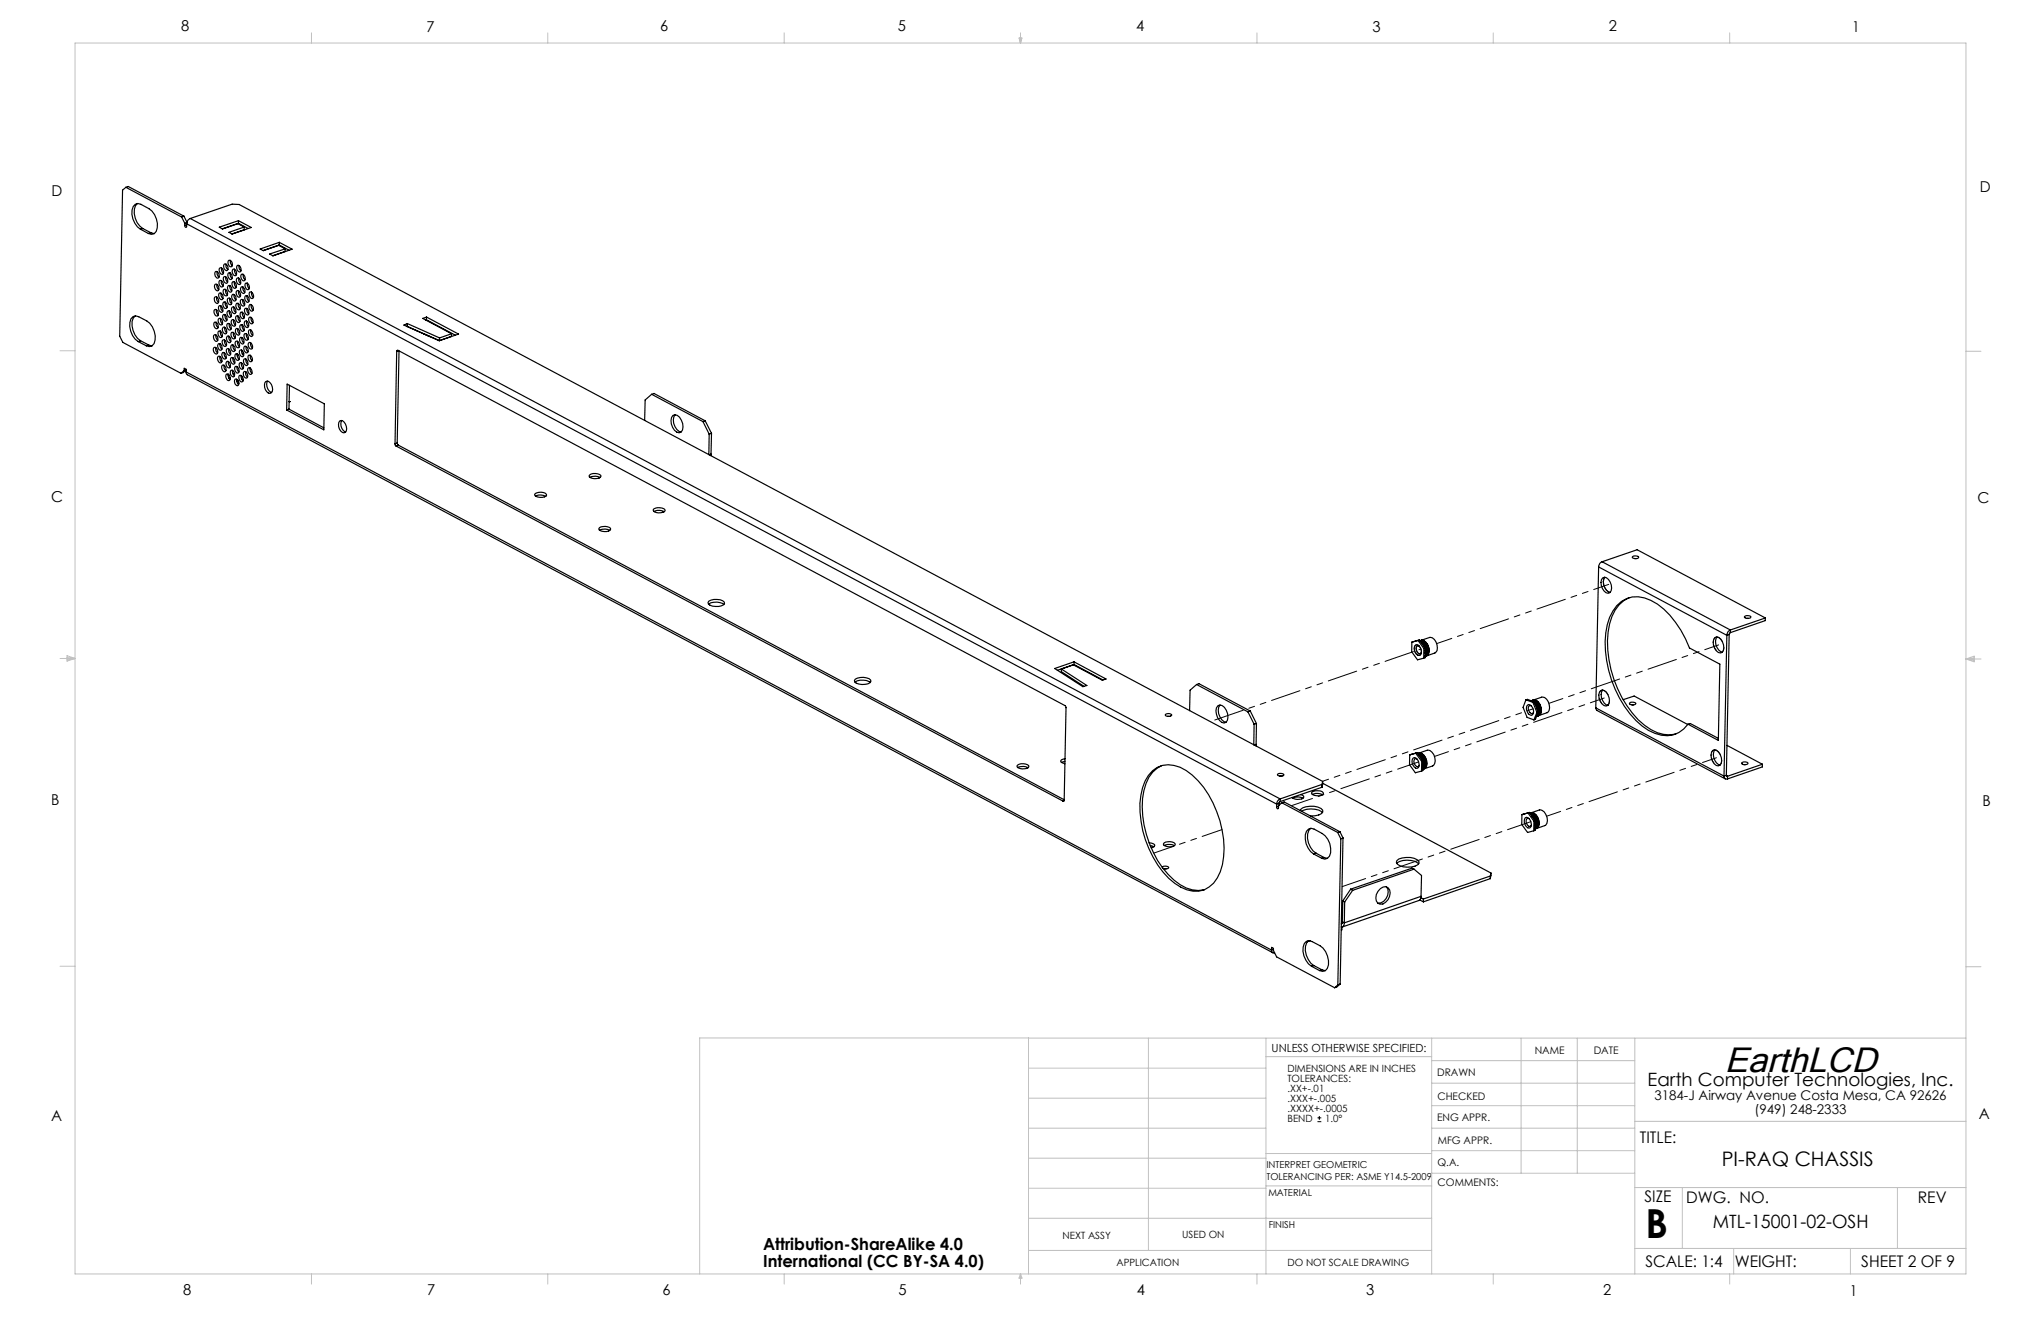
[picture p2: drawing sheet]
<svg xmlns="http://www.w3.org/2000/svg" width="432mm" height="279mm" viewBox="0 0 432 279" stroke-linecap="round" stroke-linejoin="round" font-family="sans-serif">
<path d="M278.7 237.2h.8M278.7 236.4h.8M279.1 236v.9" fill="none" stroke="#000" stroke-width=".21"/>
<g fill="none" stroke="#c0c0c0" stroke-width=".21">
<path d="M15.9 9.1h400v260.4h-400zM65.9 6.9v2.2M115.9 6.9v2.2M165.9 6.9v2.2M215.6 8h.6l-.3 1.1zM215.7 8l.2 1.1M215.9 6.9v2.2M216 8l-.1 1.1M265.9 6.9v2.2M315.9 6.9v2.2M365.9 6.9v2.2M12.7 74.2h3.2"/>
<path d="M415.9 74.3h3.2M12.7 139.3h3.2M14.2 139.1l1.7 .2M14.2 138.7l1.7 .6-1.7 .5zM15.9 139.3l-1.7 .3M415.9 139.4h3.2M415.9 139.4l1.8-.6v1.2zM415.9 139.4l1.8 .3M417.7 139.2l-1.8 .2M12.7 204.4h3.2M217.6 219.6v49.9M243 219.6v44.9"/>
<path d="M267.8 219.6v49.9M302.9 219.6v49.9M321.8 219.6v28.5M333.7 219.6v28.5M345.9 219.6v49.9M415.9 204.5h3.2M415.9 219.6l-267.9-.1v50M217.6 238.6h50.2M217.6 232.3h50.2M217.6 225.9h50.2M267.8 223.5h35.1M302.9 233.9h43"/>
<path d="M302.9 229.1h43M302.9 224.3h43M302.9 238.6h43M345.9 237.2h70M217.6 257.7h85.3M217.6 251.3h50.2M217.6 245h50.2M267.8 250.8h35.1M267.8 244h35.1M302.9 248.1h43M302.9 243.4h43M345.9 251.2h70"/>
<path d="M355.9 251.2v12.9M401.4 251.2v12.9M65.9 269.5v2.1M115.9 269.5v2.1M165.9 269.5v2.1M215.9 269.5v2.1M215.9 269.5l.3 .8h-.6zM217.6 264.5h85.3M265.9 269.5v2.1M315.9 269.5v2.1M345.9 264.1h70M365.9 269.5v2.1"/>
<path d="M366.8 264.1v5.4M391.5 264.1v5.4"/>
</g>
<g fill="none" stroke="#000" stroke-width=".25">
<path d="M26.6 39.6l-.7 .6-.6 30.9 .7 1.3 12.3 6.6M26.6 39.6l11.8 6.3M26.6 39.6l.5-.2 11.8 6.3M29.1 43a2.87 2.87 0 0 0-.5 3.1l.4 1 1.2 1.2M29.7 48.5a4.1 4.1 0 0 1-1.5-4.8l.4-.5 .6-.2a4.7 4.7 0 0 1 4.1 5.2l-.2 .7-.5 .5-.6 .2-.6-.2M29.7 48.5l1.7 .9M30.2 48.3l-.5 .2M30.2 48.3l1.7 .9M31.9 49.2l.7 .2M31.9 49.2l-.5 .2M38.4 45.9l.7 1.3M38.9 45.7l-.5 .2"/>
<path d="M38.9 45.7l.6 1.3M39.1 47.2v.5M39.5 47.6l-.4 .1M39.5 47.3l-.1 .8-.2-.1-.1-.3M39.5 47.3l230.6 122.8M39.5 47.1l-.4 .1M40.3 46.2a1.19 1.19 0 0 0-.8 1.1M40.3 46.2l230.5 122.8M40.3 46.2l8.8-3 1.5 .1 229.2 122M45.6 57.5a.77 .77 0 0 1 .7 .5 .77 .77 0 0 1-.2 .8l-.6-.4-.1-.5zM46 57.5l-.1 .5 .5 .6M46.5 59.3a.78 .78 0 0 1 .7 .6 .78 .78 0 0 1-.2 .8l-.6-.4-.1-.5z"/>
<path d="M46.5 56.7l.2-.1a.84 .84 0 0 1 .3 1.4 .92 .92 0 0 1-.5-1.3zM46.8 59.4v.5l.4 .6M46.9 56.7v.5l.4 .6M47.4 58.6a.77 .77 0 0 1 .8 .5 .77 .77 0 0 1-.3 .8l-.5-.4-.2-.6zM47.4 55.9a.77 .77 0 0 1 .8 .5 .77 .77 0 0 1-.3 .9l-.5-.5-.1-.5zM47.8 58.6v.5l.4 .6M47.8 55.9v.5l.4 .6M48.3 57.7a.77 .77 0 0 1 .8 .6 .77 .77 0 0 1-.3 .8l-.3-.2-.3-.5zM48.4 55.1a.78 .78 0 0 1 .7 .5 .78 .78 0 0 1-.2 .8 .91 .91 0 0 1-.5-1.3zM48.7 57.7l.1 .8 .3 .4M48.8 55.1v.5l.3 .6M49.2 59.6a.78 .78 0 0 1 .7 .5 .78 .78 0 0 1-.2 .9 .96 .96 0 0 1-.5-1.4z"/>
<path d="M49.3 57a.75 .75 0 0 1 .7 .5 .75 .75 0 0 1-.2 .8 .89 .89 0 0 1-.5-1.3zM49.6 59.7l.1 .7 .3 .3M49.6 57v.5l.4 .6M50.2 58.8a.75 .75 0 0 1 .7 .5 .75 .75 0 0 1-.2 .9 .86 .86 0 0 1-.5-1.4zM50.2 56.2a.77 .77 0 0 1 .7 .5 .77 .77 0 0 1-.2 .8l-.4-.2-.2-.5zM50.4 46.7l2.8 1.4-4.1 1.4M50.4 46.7l-4 1.3 .7 .4 3.2-1.1 1.4 .7M50.4 46.7v.5M50.4 47.2l-3.4 1.2M50.4 47.2l2.1 1.1M50.5 58.8v.5l.4 .7M50.6 56.2l.1 .7 .3 .4"/>
<path d="M51.1 58a.77 .77 0 0 1 .7 .5 .77 .77 0 0 1-.2 .9l-.4-.2-.2-.5zM51.5 58v.8l.4 .4M51.7 48l-3.3 1.1 .7 .4M51.7 48l-.1 .6-2.5 .9M52 59.9a.77 .77 0 0 1 .7 .5 .77 .77 0 0 1-.2 .9 .96 .96 0 0 1-.5-1.4zM52.4 59.9v.5l.3 .6M59.1 51.3l2.7 1.4-4.1 1.4-.7-.4 3.3-1.1M59.1 51.3l-4.1 1.4 .7 .3M59.1 51.3v.5M59.1 51.8l-3.4 1.2M59.1 51.8l2 1.1M60.3 52.6l-1.4-.7-3.2 1.1"/>
<path d="M60.3 52.6v.6l-2.6 .9M28.6 66.8a2.66 2.66 0 0 0-.4 3.1l.3 .9 .6 .8 .6 .5M29.2 72.2a4.2 4.2 0 0 1-1.5-4.7l.5-.5 .5-.2a4.5 4.5 0 0 1 3.9 5.9l-.5 .5-.5 .1-.7-.2M29.2 72.2l1.7 .9M29.7 72.1l-.5 .1M29.7 72.1l1.7 .9M31.4 73l.8 .2M31.4 73l-.5 .1M38.9 78.4l.1-.5 .4 .2v.6M38.9 78.4l-.6 .6M39.4 78.7l.2 .5 229.7 122.3M39.4 78.7l229.6 122.2"/>
<path d="M39.4 78.2l-.5 .2M39.4 78.3l-.7 .5-.4 .2M45.3 73.5a.78 .78 0 0 1 .7 1.1l-.1 .2a.83 .83 0 0 1-.6-1.3zM45.3 70.8a.77 .77 0 0 1 .8 .5 .77 .77 0 0 1-.3 .9l-.5-.4a.77 .77 0 0 1 0-1zM45.4 68.2a.78 .78 0 0 1 .7 .5 .78 .78 0 0 1-.2 .8 .91 .91 0 0 1-.5-1.3zM45.4 65.5a.75 .75 0 0 1 .8 .5 .75 .75 0 0 1-.3 .9 .92 .92 0 0 1-.5-1.4zM45.5 62.8a.77 .77 0 0 1 .7 .5 .77 .77 0 0 1-.2 .9l-.6-.4-.1-.6zM45.5 60.1a.77 .77 0 0 1 .8 .6 .77 .77 0 0 1-.3 .8l-.4-.2-.2-.5zM45.6 73.5l.1 .8 .3 .3M45.7 70.8v.5l.4 .7M45.8 68.2l-.1 .5 .4 .6M45.8 65.5v.5l.4 .6"/>
<path d="M45.9 62.8l-.1 .5 .4 .7M45.9 60.1v.5l.4 .7M46.1 75.4a.77 .77 0 0 1 .8 .5 .77 .77 0 0 1-.3 .9l-.3-.2-.3-.5zM46.2 72.7a.77 .77 0 0 1 .8 .5 .77 .77 0 0 1-.3 .9 .91 .91 0 0 1-.5-1.4zM46.2 70.1a.75 .75 0 0 1 .8 .5 .75 .75 0 0 1-.3 .8l-.3-.2-.3-.5zM46.3 67.4a.75 .75 0 0 1 .8 .5 .75 .75 0 0 1-.3 .8 .86 .86 0 0 1-.5-1.3zM46.4 64.7a.77 .77 0 0 1 .7 .5 .77 .77 0 0 1-.3 .9l-.5-.4-.1-.6zM46.4 62a.77 .77 0 0 1 .8 .5 .77 .77 0 0 1-.3 .9l-.5-.4-.2-.6zM46.5 75.4l.1 .8 .3 .3M46.6 72.7v.5l.4 .6M46.6 70.1l.1 .7 .3 .4M46.7 67.4v.5l.4 .6"/>
<path d="M46.7 64.7l.1 .8 .3 .3M46.8 62v.5l.4 .6M47 76.4h-.2M47 77.3a.77 .77 0 0 1 .8 .5 .77 .77 0 0 1-.3 .8l-.3-.2-.3-.5zM47.1 74.6a.78 .78 0 0 1 .7 .5 .78 .78 0 0 1-.2 .9 .91 .91 0 0 1-.5-1.4zM47.1 71.9h.2a.82 .82 0 0 1 .3 1.4l-.3-.2-.3-.5zM47.2 69.3a.77 .77 0 0 1 .7 .5 .77 .77 0 0 1-.2 .8l-.5-.4a.77 .77 0 0 1 0-.9zM47.2 66.6a.77 .77 0 0 1 .8 .5 .77 .77 0 0 1-.3 .8l-.3-.2-.3-.5zM47.3 63.9a.78 .78 0 0 1 .7 .5 .78 .78 0 0 1-.2 .9 .91 .91 0 0 1-.5-1.4zM47.3 61.2h.2a.81 .81 0 0 1 .6 .6 .81 .81 0 0 1-.3 .8l-.5-.4-.1-.6zM47.4 77.3l.1 .7 .3 .4M47.4 74.6v.5l.4 .6"/>
<path d="M47.5 71.9l.1 .8 .3 .4M47.6 69.3v.4l.3 .7M47.6 66.6l.1 .7 .3 .4M47.7 63.9v.5l.3 .6M47.7 61.2l.1 .8 .3 .4M47.9 79.1a.78 .78 0 0 1 .7 .5 .78 .78 0 0 1-.2 .9l-.4-.2-.2-.5zM48 76.5a.75 .75 0 0 1 .7 .5 .75 .75 0 0 1-.2 .8 .89 .89 0 0 1-.5-1.3zM48 73.8a.78 .78 0 0 1 .8 1.1l-.1 .2a.83 .83 0 0 1-.7-1.3zM48.1 71.1a.77 .77 0 0 1 .7 .5 .77 .77 0 0 1-.2 .9l-.6-.4a.77 .77 0 0 1 .1-1zM48.1 68.4a.77 .77 0 0 1 .8 .5 .77 .77 0 0 1-.3 .9 .96 .96 0 0 1-.5-1.4zM48.2 65.8a.75 .75 0 0 1 .7 .5 .75 .75 0 0 1-.2 .8 .89 .89 0 0 1-.5-1.3zM48.2 63.1l.2-.1a.82 .82 0 0 1 .3 1.5l-.3-.2-.3-.5z"/>
<path d="M48.3 60.4a.77 .77 0 0 1 .7 .5 .77 .77 0 0 1-.2 .9l-.5-.4a.77 .77 0 0 1 0-1zM48.3 79.2v.5l.4 .6M48.3 76.5v.5l.4 .6M48.4 73.8l.1 .8 .3 .3M48.4 71.1v.5l.4 .6M48.5 68.4l.1 .8 .3 .4M48.5 79.4h-.2M48.5 65.8v.5l.4 .6M48.6 63.1l.1 .8 .3 .3M48.6 60.4v.5l.4 .7M48.7 79.9l-.3 .1M48.9 78.4a.77 .77 0 0 1 .7 .5 .77 .77 0 0 1-.2 .8l-.4-.2-.3-.5z"/>
<path d="M48.9 75.7a.77 .77 0 0 1 .7 .5 .77 .77 0 0 1-.2 .8l-.4-.2-.2-.5zM49 73a.77 .77 0 0 1 .7 .5 .77 .77 0 0 1-.2 .9l-.4-.2-.3-.5zM49 70.3a.78 .78 0 0 1 .7 .5 .78 .78 0 0 1-.2 .9l-.4-.2-.2-.5zM49.1 67.7a.75 .75 0 0 1 .7 .5 .75 .75 0 0 1-.2 .8 .86 .86 0 0 1-.5-1.3zM49.1 65a.78 .78 0 0 1 .8 1.1l-.1 .2a.83 .83 0 0 1-.7-1.3zM49.2 62.3a.77 .77 0 0 1 .7 .5 .77 .77 0 0 1-.2 .9l-.6-.4a.77 .77 0 0 1 .1-1zM49.2 78.4v.4l.4 .7M49.3 75.7v.5l.4 .6M49.3 73v.5l.4 .6M49.4 70.3l.1 .8 .3 .4M49.4 67.7v.5l.4 .6M49.5 65l.1 .8 .3 .3"/>
<path d="M49.5 62.3v.5l.4 .6M49.6 79l-.3 .1M49.8 77.5a.77 .77 0 0 1 .7 .5 .77 .77 0 0 1-.2 .9l-.4-.2-.2-.5zM49.8 74.9a.78 .78 0 0 1 .8 .5 .78 .78 0 0 1-.3 .8l-.3-.1-.3-.5zM49.9 72.2l.2-.1a.81 .81 0 0 1 .3 1.5l-.4-.2-.2-.5zM50 69.5a.77 .77 0 0 1 .7 .5 .77 .77 0 0 1-.3 .9l-.3-.2-.3-.5zM50 66.9a.77 .77 0 0 1 .7 .5 .77 .77 0 0 1-.2 .8l-.4-.2-.2-.5zM50.1 64.2a.77 .77 0 0 1 .7 .5 .77 .77 0 0 1-.2 .8 .91 .91 0 0 1-.5-1.3zM50.1 61.5a.75 .75 0 0 1 .7 .5 .75 .75 0 0 1-.2 .9l-.4-.2-.2-.5zM50.2 77.5v.6l.4 .6M50.2 74.9v.5l.4 .6M50.3 72.2v.5l.4 .6"/>
<path d="M50.3 69.5v.5l.4 .7M50.4 66.9v.7l.4 .4M50.4 64.2v.5l.4 .6M50.4 75.1l-.2 .1M50.5 61.5l.1 .8 .3 .4M50.7 79.4a.78 .78 0 0 1 .7 .5 .78 .78 0 0 1-.2 .9 .96 .96 0 0 1-.5-1.4zM50.7 76.8a.75 .75 0 0 1 .8 .5 .75 .75 0 0 1-.3 .8l-.5-.4-.1-.5zM50.8 74.1a.78 .78 0 0 1 .7 1.1l-.1 .2a.83 .83 0 0 1-.6-1.3zM50.8 71.4a.77 .77 0 0 1 .8 .5 .77 .77 0 0 1-.3 .9l-.3-.2-.3-.5zM50.9 68.7a.77 .77 0 0 1 .7 .5 .77 .77 0 0 1-.2 .9l-.4-.2-.2-.5zM50.9 66a.78 .78 0 0 1 .8 .6 .78 .78 0 0 1-.3 .8l-.3-.2a.92 .92 0 0 1-.2-1.2zM51 63.4l.2-.1a.82 .82 0 0 1 .3 1.4l-.4-.1-.2-.5z"/>
<path d="M51 79.6l.3 .1M51 60.7a.77 .77 0 0 1 .8 .5 .77 .77 0 0 1-.3 .9l-.5-.4a.77 .77 0 0 1 0-1zM51 79.4v.5l.4 .6M51.1 76.8v.5l.4 .6M51.2 74.1v.5l.3 .6M51.2 71.4v.5l.4 .6M51.3 68.7v.6l.3 .5M51.3 66.1v.5l.4 .6M51.4 63.4v.5l.4 .6M51.4 60.7v.5l.4 .6M51.6 74.8l-.3 .1M51.6 78.6a.75 .75 0 0 1 .7 .5 .75 .75 0 0 1-.2 .9l-.5-.4-.1-.6z"/>
<path d="M51.6 76a.77 .77 0 0 1 .8 .5 .77 .77 0 0 1-.3 .8l-.3-.2-.3-.5zM51.7 73.3a.77 .77 0 0 1 .8 .5 .77 .77 0 0 1-.3 .8l-.5-.4-.1-.5zM51.8 70.6a.78 .78 0 0 1 .7 .5 .78 .78 0 0 1-.3 .9l-.3-.2-.3-.5zM51.8 67.9a.75 .75 0 0 1 .8 .5 .75 .75 0 0 1-.3 .9l-.3-.2a.88 .88 0 0 1-.2-1.2zM51.9 65.3a.78 .78 0 0 1 .7 1.1l-.1 .2a.83 .83 0 0 1-.6-1.3zM51.9 62.6a.77 .77 0 0 1 .8 .5 .77 .77 0 0 1-.3 .9l-.3-.3-.3-.4zM52 78.6v.5l.4 .7M52 76v.4l.4 .7M52.1 73.3v.5l.4 .6M52.1 70.6v.5l.4 .6M52.2 67.9v.5l.4 .7M52.2 65.3v.5l.4 .6"/>
<path d="M52.3 62.6v.5l.4 .6M52.5 77.8a.77 .77 0 0 1 .8 .5 .77 .77 0 0 1-.3 .9l-.3-.2-.3-.5zM52.6 75.1a.78 .78 0 0 1 .7 .6 .78 .78 0 0 1-.2 .8 .91 .91 0 0 1-.5-1.4zM52.6 72.5l.2-.1a.81 .81 0 0 1 .3 1.4l-.3-.1-.3-.5zM52.7 69.8a.77 .77 0 0 1 .8 .5 .77 .77 0 0 1-.3 .9l-.5-.4-.1-.6zM52.7 67.1a.77 .77 0 0 1 .8 .5 .77 .77 0 0 1-.3 .9l-.3-.2-.3-.5zM52.8 64.5a.77 .77 0 0 1 .8 .5 .77 .77 0 0 1-.3 .8l-.3-.2-.3-.5zM52.8 61.8a.78 .78 0 0 1 .8 .5 .78 .78 0 0 1-.3 .8l-.3-.1-.3-.5zM52.9 77.8v.5l.4 .7M53 75.2v.5l.4 .6M53 72.5v.5l.4 .6M53.1 69.8v.5l.4 .6"/>
<path d="M53.1 67.1v.5l.4 .7M53.2 64.5v.5l.4 .6M53.2 61.8v.5l.4 .6M83.9 74.3l.3-.2 141.2 75.2 .1 .4-.4 19.6-.2 .1M83.9 74.3l-.3 19.6M84.3 74.2l-.4 .1M84.4 74.2l-.4 19.5M86.2 68.4l6.8 3.1M86.2 68.4l-.8 .4 7.6 3.2M86.2 68.4l-.1 .7M88.1 69.9h.1M89.7 70.7l.9 .3"/>
<path d="M90.2 67.6l6.1 3.3M90.2 67.6l-.1 .1M90.2 67.1l6.8 3.6-4.1 1.4M90.2 67.1l-.8 .2 6.1 3.3M90.2 67.1v.5M90.9 71.1v.1M93 71.5v.5M95.5 70.6l-2.5 .9M95.5 70.6v.6l-2.5 .8M49.7 80.2a.77 .77 0 0 1 .8 .5 .77 .77 0 0 1-.3 .9l-.5-.4-.1-.6zM50.1 80.2v.5l.4 .7M50.3 81.1l.2-.1-.2 .1"/>
<path d="M50.4 80.5l-.3 .1M51.2 80.2l.3 .2M56.2 80.7a1.36 1.36 0 0 1 1.5 1.7l-.3 .7a.89 .89 0 0 1-1.2-.7 1.68 1.68 0 0 1 0-1.7zM56.6 80.6a1.78 1.78 0 0 0 .9 2.4M60.7 81.2l7.9 4.2-.1 5.5-7.9-4.2zM61.1 86.5l-.5 .2M61.1 86.5l7.4 4M61.2 84.9h.1M61.2 81.5l-.1 5M71.9 89l.3-.1a1.71 1.71 0 0 1 .9 2.5 1.32 1.32 0 0 1-1.5-1.6zM72.3 88.9a1.83 1.83 0 0 0 .8 2.5M83.6 93.9l.2 .4"/>
<path d="M83.8 94.3l141.1 75.1M84 93.7l.3 .5M84 93.7l-.4 .2M84.3 94.2l-.5 .1M84.3 94.2l140.8 75M137.9 83.4l-1.4 1.2-.1 4.3M137.9 83.4l10.8 5.8M137.9 83.4l.5-.2 10.8 5.8M142.3 87.9a1.31 1.31 0 0 1 1.8 1 2.25 2.25 0 0 1 0 2.5 1.32 1.32 0 0 1-1.8-1 2.32 2.32 0 0 1 0-2.5zM142.8 87.7a2.48 2.48 0 0 0 1.3 3.7M148.7 89.2l1.3 2.6M149.2 89l-.5 .2"/>
<path d="M149.2 89l1.3 2.7M150 91.8v4.3M150.4 96.1v.3M150.4 96.1l-.4 .1M150.5 91.7l-.5 .1M150.5 91.7l-.1 4.4M113.2 104.4l.4-.2a1.57 1.57 0 0 1 2 .5 1.78 1.78 0 0 1-2.5-.1zM113.3 104.9l.3-.1a2.5 2.5 0 0 1 1.9 .2M124.8 100.4a2.17 2.17 0 0 1 2.3 .1v.3a1.92 1.92 0 0 1-2.4 .1zM124.8 101l.3-.2a2.5 2.5 0 0 1 1.9 .2M126.8 111.6l.3-.2a2.37 2.37 0 0 1 2.1 .3v.2a1.81 1.81 0 0 1-2.5 .1zM126.9 112.1l.2-.1a2.5 2.5 0 0 1 1.9 .2"/>
<path d="M138.3 107.6a2.27 2.27 0 0 1 2.4 .2v.2a1.87 1.87 0 0 1-2.4 .1zM138.4 108.2a2.36 2.36 0 0 1 2.1 0M338.2 119.9l27.1 14.5M338.2 119.9l-.6 29.8M338.9 118.8a1.19 1.19 0 0 0-.7 1.1M338.9 118.8l27.2 14.4M338.9 118.8l7.5-2.5 27.1 14.4M345.4 117.7l.7-.1 .6 .2a.8 .8 0 0 1-1.4 0zM345.8 118.1h.4M149.9 127.8a3.1 3.1 0 0 1 3.2 0M150 127.1a3.2 3.2 0 0 1 3.2 .2l.1 .3a2.25 2.25 0 0 1-2.6 .6l-.8-.5-.1-.3zM227.2 140l-4.1 1.4 6 3.8 .8-.2-5.4-3.5"/>
<path d="M227.2 140l6.8 3.6-.8 .3-6.1-3.3-2.6 .9M227.2 140v.5M298.7 135.8v2.1l1.2 1.7 1.3-.4M299.4 136.5l.3-.1a1.48 1.48 0 0 1 .8 2.2 1.24 1.24 0 0 1-1.2-1.9zM300 135.5l-1.3 .3M300 135.5l1.2 1.7M300.2 136.7l-.2-.1a1.01 1.01 0 0 0 .4 1.7l.3-.3M300.3 135.4l-.3 .1M300.3 135.4l1.3 1.7M300.3 135.4l-1.6 .4M300.4 135.5a2.24 2.24 0 0 1 1.1 3.3M300.4 135.5h.2a1.87 1.87 0 0 1 1.6 2.2v.6l-.3 .3-.4 .2a2.08 2.08 0 0 0-.5-3.2z"/>
<path d="M300.6 135.7a2.44 2.44 0 0 1 .9 2.9M300.6 135.4a1.97 1.97 0 0 1 1.7 2.8l-.5 .5M300.7 135.6a2.13 2.13 0 0 1 1 3M300.7 135.4l1.7-.6a1.86 1.86 0 0 1 1.7 2.3l-.1 .5-.3 .4-1.9 .7M300.8 136l.5 .8M301 135.5a2.24 2.24 0 0 1 1 3M301.2 137.2v2M301.5 137.4v.8M301.6 137.1l-.4 .1M301.6 137.1l-.1 2-.3 .1M339.1 122.2a1.16 1.16 0 0 1 1.5 .9 2.02 2.02 0 0 1 0 2.2 1.16 1.16 0 0 1-1.6-.8 2.02 2.02 0 0 1 .1-2.3zM339.5 122.1a2.25 2.25 0 0 0 1.1 3.2"/>
<path d="M342.1 128.1a5.7 5.7 0 0 1 7.2-1.1 17.9 17.9 0 0 1 8.1 10.1l6.5 3.4-.4 16.1-6.4-3.4a5.6 5.6 0 0 1-7 1.9 15.7 15.7 0 0 1-7.5-7.5 23 23 0 0 1-2.6-15.5l.5-1.5zM344.7 126.4a7.2 7.2 0 0 0-4.2 5.5 23.2 23.2 0 0 0 7.4 21.5 7.4 7.4 0 0 0 6.7 1.8M362.8 134.9a1.16 1.16 0 0 1 1.6 .8 2.02 2.02 0 0 1-.1 2.3 1.16 1.16 0 0 1-1.5-.9 2.02 2.02 0 0 1 0-2.2zM363.3 134.7a2.25 2.25 0 0 0 1.1 3.2M365.3 134.4l-.6 29.7M365.8 134.2l-.5 .2M365.8 134.2l-.6 29.8M366.1 133.2a1.19 1.19 0 0 0-.8 1.2M366.1 133.8l-.3 .4M366.1 133.2v.6M369 130.5a.96 .96 0 0 1 1.4 0 .9 .9 0 0 1-1.4 0zM369.6 130.8h.3"/>
<path d="M373.5 130.7l-7.4 2.5M373.5 130.7v.6l-7.4 2.5M180.9 144.3a2.9 2.9 0 0 1 3.2 .1M180.9 143.7a2.98 2.98 0 0 1 3.3 .1l.1 .3a1.83 1.83 0 0 1-1.9 .7 1.34 1.34 0 0 1-1.6-.9zM224.5 141.5v.6l4.8 3.1M227.2 140.5l6.2 3.3M227.2 140.5l-3.5 1.3M246.6 151.1l.7-.2 .6 .2v.2a.96 .96 0 0 1-1.4-.1zM247 151.5h.4M253.2 144.8l-1.4 1.2-.1 4.3M253.2 144.8l10.8 5.8M253.2 144.8l.4-.2 10.9 5.8"/>
<path d="M257.7 149.3a1.3 1.3 0 0 1 1.7 .9 2.3 2.3 0 0 1 0 2.6 1.32 1.32 0 0 1-1.8-1 2.22 2.22 0 0 1 .1-2.5zM258.1 149.1a2.48 2.48 0 0 0 1.3 3.7M264 150.6l1.3 2.6M264.5 150.4l-.5 .2M264.5 150.4l1.3 2.6M265.3 153.2v4.3M265.7 157.4v.4M265.7 157.4l-.4 .2M265.8 153l-.5 .2M265.8 153l-.1 4.4M298.2 159.7v2l1.2 1.7 1.3-.3M299.5 159.3l-1.3 .4"/>
<path d="M299.5 159.3l1.3 1.7M299.8 159.2l-.3 .1M299.8 159.2l1.3 1.7M299.8 159.2l-1.6 .5M300 159.4a2.23 2.23 0 0 1 1.1 3.3M300 159.4l.1-.1a2.08 2.08 0 0 1 1.3 3.2l-.3 .2a2.08 2.08 0 0 0-1.1-3.3zM300.1 159.6a2.53 2.53 0 0 1 1 2.9M300.2 159.5a2.24 2.24 0 0 1 1 3M300.2 159.3l1.7-.6a1.92 1.92 0 0 1 1.7 2.2l-.3 1-2 .7a1.94 1.94 0 0 0-.1-2.9l-.4-.4h-.7M300.3 159.9l.5 .7M300.5 159.3a2.17 2.17 0 0 1 1.1 3M322.8 148l-.6 1.6 .9 2.1 1.4 .6"/>
<path d="M322.8 148l1.5 .6M322.8 148l.3-.1 1.5 .5M323.2 149.1a1.17 1.17 0 0 1 1.2 1.5l-.2 .6a.81 .81 0 0 1-1.1-.6 1.28 1.28 0 0 1 .1-1.5zM324 148.2h.1M324 148.2a2.09 2.09 0 0 1 1.3 3.2l-.2 .1M324 149.3l-.3-.1a.92 .92 0 0 0-.3 1.1 .92 .92 0 0 0 .9 .6l.1-.3M324 148.2a1.19 1.19 0 0 1 1.5 1 1.75 1.75 0 0 1-.3 2.3M324.1 148.2a.98 .98 0 0 1 1.2 .3 2.02 2.02 0 0 1 .1 2.9l-.2 .1M324.2 148.3h.1M324.3 148.6l.9 2.1M324.3 148.1a1.86 1.86 0 0 1 1.8 2.2l-.1 .6-.5 .5M324.4 148.2a2.16 2.16 0 0 1 1 3"/>
<path d="M324.4 148.1l1.7-.6a1.87 1.87 0 0 1 1.7 2.2l-.3 .9-2 .7M324.6 148.4l-.3 .2M324.6 148.4l.8 2.2M324.7 148.6a2.58 2.58 0 0 1 .7 1.9M324.7 148.1a2.21 2.21 0 0 1 1.1 3M324.8 148.9l.5 1.2M325.2 150.7l-.7 1.6M325.4 150.7l-.3 .7M325.4 150.6l-.2 .1M325.4 150.6l-.6 1.6-.3 .1M337.6 149.7l.2 .5 27.2 14.5M337.6 149.7l27.1 14.4"/>
<path d="M338.6 146.1a1.16 1.16 0 0 1 1.6 .9 1.97 1.97 0 0 1-.1 2.2 1.16 1.16 0 0 1-1.5-.9 1.95 1.95 0 0 1 0-2.2zM339.1 145.9a2.29 2.29 0 0 0 1.1 3.3M340.3 149.1l-.3 .1M343.4 148l2.3-.8 11.4 6M344.8 148.7l.7-.2 .6 .2a.8 .8 0 0 1-1.4 .1zM345.2 149.1h.4M357.1 153.2l.5-.2 5.9 3.2M362.3 158.7a1.16 1.16 0 0 1 1.6 .9 1.95 1.95 0 0 1 0 2.2l-.4 .2a2.24 2.24 0 0 1-1.2-3.3zM362.8 158.6a2.26 2.26 0 0 0 1.1 3.2M365.4 157.7l7.5 3.9M215.3 161.8a2.17 2.17 0 0 1 2.3 .1l.1 .2a1.87 1.87 0 0 1-2.5 .1zM215.3 162.3l.3-.1a2.46 2.46 0 0 1 1.9 .2"/>
<path d="M225.1 169.4h-.2M225.3 161l-.7 .3M225.3 160.5l-.8 .2-.1 .2a.94 .94 0 0 0 .9 .6M243.1 178.3h.1a1 1 0 0 1 1.1 .6l-.1 .2-.7 .2M243.3 178.9l.8 .2M243.8 163a5.7 5.7 0 0 1 7.2 0 20.2 20.2 0 0 1 7.9 14.5 12.2 12.2 0 0 1-2.1 9.3 5.3 5.3 0 0 1-7 .8 16.6 16.6 0 0 1-6.7-8.1 18.5 18.5 0 0 1-.8-14.3l.7-1.2zM245.8 161.9a6.8 6.8 0 0 0-3.8 5.3 21.3 21.3 0 0 0 6.4 19 7 7 0 0 0 6.4 2M246.3 178.3l.3-.2a1.59 1.59 0 0 1 2 .5 1.87 1.87 0 0 1-2.4 .1zM246.3 178.8l1.2-.2 1 .3M270.1 170.1v.5M270.3 163.7l.7-.1 .6 .2a.8 .8 0 0 1-1.3 0zM270.5 170.5l-.4 .1"/>
<path d="M270.6 169.9l-.5 .2M270.6 169.9v.4M270.8 164.1h.3M270.8 169a1.19 1.19 0 0 0-.7 1.1M270.8 169.5l-.2 .4M270.8 169v.5M271.2 169.8l-.7 .6-.1 .7-.3-.2v-.3M271.2 169.8l11.8 6.3M271.2 169.8l.5-.2 11.8 6.3M273.5 168.8l.3-.1a2.5 2.5 0 0 1 1.9 .1M275.1 171.4a1.99 1.99 0 0 1 2-.9 3.1 3.1 0 0 1 2.7 .8l.1 .4a2.76 2.76 0 0 1-2.7 .9M275.1 168.1l.7 .3v.2a1.89 1.89 0 0 1-2.4 .1"/>
<path d="M275.3 171.6a4.3 4.3 0 0 1 4.5 .3M277.3 175.2a3.7 3.7 0 0 0 1.1 5.2M277.6 167.5l.7-.2a1.43 1.43 0 0 1 1.7 .6 1.78 1.78 0 0 1-2.5-.2zM277.6 168l.3-.1a2.5 2.5 0 0 1 1.9 .2M279.7 165.9l-8.9 3.1M279.7 165.9v.6M279.7 166.5l-8.9 3M279.8 165.3l-.1 .6M279.8 165.3l-.1 1.2M279.8 165.7l35.6 18.9M283 176.1l.7 1.3M283.5 175.9l-.5 .2"/>
<path d="M283.5 175.9l.6 1.3M283.7 177.4l-.7 30.9M284.1 177.2l-.4 .2M284.1 177.2l-.6 30.9M299 160.3a1.17 1.17 0 0 1 1.2 1.5l-.2 .6a1.17 1.17 0 0 1-1.3-1.4zM299.8 160.5l-.3-.1a.92 .92 0 0 0-.3 1.1 .92 .92 0 0 0 .9 .6l.1-.2M300.8 161l-.1 2.1M301.1 161.3v.8M301.1 160.9l-.3 .1M301.1 160.9l-.1 2.1-.3 .1M322 172.3l-.1 2.1 1.3 1.7 1.3-.4M322.7 173a1.18 1.18 0 0 1 1.3 1.4l-.3 .6a1.21 1.21 0 0 1-1.1-.5 1.21 1.21 0 0 1-.1-1.3z"/>
<path d="M323.3 171.9l-1.3 .4M323.3 171.9l1.2 1.8M323.5 173.2l-.2-.1a.99 .99 0 0 0 .3 1.7l.4-.3M323.6 171.8l-.3 .1M323.6 171.8l1.2 1.8M323.6 171.8l-1.6 .5M323.7 172h.1a1.98 1.98 0 0 1 1.6 2.8l-.2 .4-.4 .1a2.04 2.04 0 0 0-1.1-3.3zM323.7 172a2.19 2.19 0 0 1 1.1 3.3M323.9 172.2a2.44 2.44 0 0 1 .9 2.9M323.9 171.9a1.84 1.84 0 0 1 1.7 2.3l-.1 .5-.2 .4-.3 .1M323.9 172.1a2.21 2.21 0 0 1 1.1 3M324 171.9l1.7-.6a1.92 1.92 0 0 1 1.7 2.3l-.4 .9-1.9 .7"/>
<path d="M324.1 172.5l.5 .7M324.3 172a2.17 2.17 0 0 1 1 3M324.5 173.7v2M324.8 174v.7M324.8 173.6l-.3 .1M324.8 173.6v2l-.3 .1M364.7 164.1a.55 .55 0 0 0 .8 .6M365.2 164l.3 .2M365.2 164l-.5 .1M365.2 164.1l.3 .1M365.5 164.2v.5M368.4 161.4a.96 .96 0 0 1 1.4 .1 .9 .9 0 0 1-1.4-.1z"/>
<path d="M369 161.7h.3M372.9 161.6l-7.4 2.6M372.9 161.6v.6l-7.4 2.5M245.9 183.4a.97 .97 0 0 1 1.4 .1l-.5 .3-.8-.1M246.4 183.8h.3M276.8 199a3.7 3.7 0 0 0 1.2 5.2M277.2 199l-.6 .2M277.9 180.6a4.1 4.1 0 0 1-1.5-4.8l.4-.4 .6-.2a4.8 4.8 0 0 1 4.1 5.1l-.2 .8-.5 .4-.5 .2-.7-.2M277.9 180.6l1.7 .9M278.4 180.4l-.5 .2M278.4 180.4l1.7 1M280.1 181.4l.7 .1"/>
<path d="M280.1 181.4l-.5 .1M283.8 196l.1 .1M283.9 196.1h-.1M283.9 196.1l-.1 .6M284 195.3h-.2M284 194.9l-.2 .5M284 194.9l.4 .3M284.1 190.5l.4 .3M284.1 190.5l-.1 4.4M284.4 195.2l-.2 .6-.3 .3M284.5 190.8l-.1 4.4M285.8 188.1l-1.7 2.4"/>
<path d="M285.8 188.1l.4 .2M286.2 188.3l-1.7 2.5M292 188l.6-.4a1.13 1.13 0 0 1 1.5 1.3 2.36 2.36 0 0 1-2.1 2.3 1.45 1.45 0 0 1-.8-2zM293.3 187.6a2.26 2.26 0 0 1-1.8 3.4M295.5 182.6a4 4 0 0 1 4.6 .1M295.5 182a4 4 0 0 1 4.7 .2v.4a2.68 2.68 0 0 1-2.5 .8 2.26 2.26 0 0 1-2.3-1zM299.2 183.8l1.5 1.4-.1 4.4M299.2 183.8l-13 4.5M299.2 183.8l-.5-.2-12.9 4.5M300.4 190.4l.7 .3M300.6 189.6l-.1 .6-.3 .3-16.2 5.6M300.6 189.9l.5 .2"/>
<path d="M300.6 189.6l-16.2 5.6M301.1 190.1v.6M315.3 185.8l-14.2 4.9M315.3 185.3l-14.2 4.8M315.3 185.3v.5M315.4 184.6l-.1 .7M315.4 184.6l-.1 1.2M269 200.9a.52 .52 0 0 0 .7 .6M269 200.9v-.5l.4 .2v.4l.7 1.4 12.3 6.5M269.4 200.8l-.4 .1M277.5 204.4a4.1 4.1 0 0 1-1.6-4.8l.5-.5 .5-.2a4.8 4.8 0 0 1 4.2 5.2l-.3 .7-.4 .5-.6 .2-.6-.2M277.5 204.4l1.7 .9"/>
<path d="M278 204.2l-.5 .2M278 204.2l1.6 .9M279.6 205.1l.8 .2M279.6 205.1l-.4 .2M283 208.3l-.6 .6M283.5 208.1l-.5 .2M283.5 208.1l-.7 .6-.4 .2"/>
</g>
<path d="M300 136.4a1.58 1.58 0 0 1 .5 2.1 1.17 1.17 0 0 1-1.3-1.4l.2-.6 .6-.1M300.2 136.6h.1M300.6 137.3l-.4 .1M300.7 138l-.1 .2a.93 .93 0 0 1-.9-.6 .93 .93 0 0 1 .3-1h.2M340.7 125.3a2.25 2.25 0 0 1-1.2-3.2" fill="none" stroke="#000" stroke-width=".21" stroke-dasharray="6.3 1.3 1.3 1.3 1.3 1.3"/>
<path d="M363.6 134.8a2.33 2.33 0 0 1 .8 3.1 1.16 1.16 0 0 1-1.6-.8 2.02 2.02 0 0 1 0-2.2l.4-.2 .4 .1M339.4 146.1a2.33 2.33 0 0 1 .8 3.1 1.16 1.16 0 0 1-1.6-.9 2.02 2.02 0 0 1 0-2.2l.4-.2 .4 .2M363.2 158.7a2.33 2.33 0 0 1 .7 3.1 1.16 1.16 0 0 1-1.6-.8 2.02 2.02 0 0 1 .1-2.3l.3-.1 .5 .1" fill="none" stroke="#000" stroke-width=".21" stroke-dasharray="6.3 1.3 1.3 1.3 1.3 1.3" stroke-dashoffset="5.1"/>
<path d="M300 137.5l-43.9 15.1" fill="none" stroke="#000" stroke-width=".21" stroke-dasharray="6.3 1.3 1.3 1.3 1.3 1.3" stroke-dashoffset="-1"/>
<path d="M363.6 136.4l-35.9 12.4M339.4 147.6l-35.9 12.4M363.1 160.3l-35.9 12.3" fill="none" stroke="#000" stroke-width=".21" stroke-dasharray="6.3 1.3 1.3 1.3 1.3 1.3" stroke-dashoffset="3.2"/>
<path d="M300.2 161.1l-27 9.3" fill="none" stroke="#000" stroke-width=".21" stroke-dasharray="6.3 1.3 1.3 1.3 1.3 1.3" stroke-dashoffset="1.6"/>
<path d="M258.6 175.5l-14.5 4.9" fill="none" stroke="#000" stroke-width=".21" stroke-dasharray="6.3 1.3 1.3 1.3 1.3 1.3" stroke-dashoffset="1.9"/>
<path d="M323.9 173.8l-39.9 13.7" fill="none" stroke="#000" stroke-width=".21" stroke-dasharray="6.3 1.3 1.3 1.3 1.3 1.3" stroke-dashoffset="1.1"/>
<path d="M324.4 149.9l-44.6 15.3" fill="none" stroke="#000" stroke-width=".21" stroke-dasharray="6.3 1.3 1.3 1.3 1.3 1.3" stroke-dashoffset="5"/>
<path d="M340.3 123.6l-36.3 12.5" fill="none" stroke="#000" stroke-width=".21" stroke-dasharray="6.3 1.3 1.3 1.3 1.3 1.3" stroke-dashoffset="3"/>
<text font-size="8.5" x="348.1" y="261.8">B</text>
<text font-size="7.3" x="364.9" y="226.7">EarthLCD</text>
<text font-size="4.2" x="364.3" y="246.6">PI-RAQ CHASSIS</text>
<g font-size="3.9">
<text x="348.6" y="229.7">Earth Computer Technologies, Inc.</text>
<text x="362.4" y="259.7">MTL-15001-02-OSH</text>
</g>
<g font-size="3.5">
<text x="161.5" y="264.4">Attribution-ShareAlike 4.0</text>
<text x="161.5" y="268">International (CC BY-SA 4.0)</text>
</g>
<g font-size="3.4">
<text x="346.9" y="241.8">TITLE:</text>
<text x="347.9" y="254.3">SIZE</text>
<text x="356.7" y="254.4">DWG. NO.</text>
<text x="405.7" y="254.5">REV</text>
<text x="348.1" y="267.9">SCALE: 1:4</text>
<text x="367" y="268">WEIGHT:</text>
<text x="393.8" y="267.9">SHEET 2 OF 9</text>
</g>
<g font-size="3.2">
<text x="38.3" y="6.7">8</text>
<text x="90.2" y="6.7">7</text>
<text x="139.7" y="6.5">6</text>
<text x="190" y="6.5">5</text>
<text x="240.4" y="6.5">4</text>
<text x="290.4" y="6.7">3</text>
<text x="340.4" y="6.5">2</text>
<text x="391.9" y="6.7">1</text>
<text x="10.9" y="41.6">D</text>
<text x="418.9" y="40.7">D</text>
<text x="10.9" y="106.3">C</text>
<text x="418.4" y="106.4">C</text>
<text x="10.8" y="170.2">B</text>
<text x="419.4" y="170.6">B</text>
<text x="10.8" y="237.2">A</text>
<text x="418.6" y="236.8">A</text>
<text x="38.8" y="273.8">8</text>
<text x="90.4" y="273.8">7</text>
<text x="140.2" y="273.8">6</text>
<text x="190.1" y="273.9">5</text>
<text x="240.5" y="273.8">4</text>
<text x="289" y="273.9">3</text>
<text x="339.1" y="273.8">2</text>
<text x="391.4" y="274.1">1</text>
</g>
<g font-size="2.8">
<text x="350" y="232.7">3184-J Airway Avenue Costa Mesa, CA 92626</text>
<text x="371.2" y="235.6">(949) 248-2333</text>
</g>
<text font-size="2.4" x="269" y="222.4">UNLESS OTHERWISE SPECIFIED:</text>
<g font-size="2.2">
<text x="304.1" y="227.7">DRAWN</text>
<text x="324.7" y="222.9">NAME</text>
<text x="337.2" y="222.9">DATE</text>
<text x="304.1" y="232.6">CHECKED</text>
<text x="304" y="237.2">ENG APPR.</text>
<text x="304.2" y="241.9">MFG APPR.</text>
<text x="304.1" y="246.7">Q.A.</text>
<text x="304.1" y="250.9">COMMENTS:</text>
</g>
<g font-size="2.1">
<text x="272.4" y="226.6">DIMENSIONS ARE IN INCHES</text>
<text x="272.4" y="228.8">TOLERANCES:</text>
<text x="272.4" y="230.9">.XX+-.01</text>
<text x="272.4" y="233">.XXX+-.005</text>
<text x="272.4" y="235.1">.XXXX+-.0005</text>
<text x="272.4" y="237.2">BEND</text>
<text x="280.4" y="237.2">1.0°</text>
<text x="224.8" y="262">NEXT ASSY</text>
<text x="250.1" y="261.9">USED ON</text>
<text x="236.2" y="267.8">APPLICATION</text>
<text x="272.4" y="267.8">DO NOT SCALE DRAWING</text>
</g>
<g font-size="2">
<text x="267.9" y="247.1">INTERPRET GEOMETRIC</text>
<text x="267.9" y="249.6">TOLERANCING PER: ASME Y14.5-2009</text>
<text x="268.3" y="252.9">MATERIAL</text>
<text x="268.4" y="259.7">FINISH</text>
</g>
</svg>
